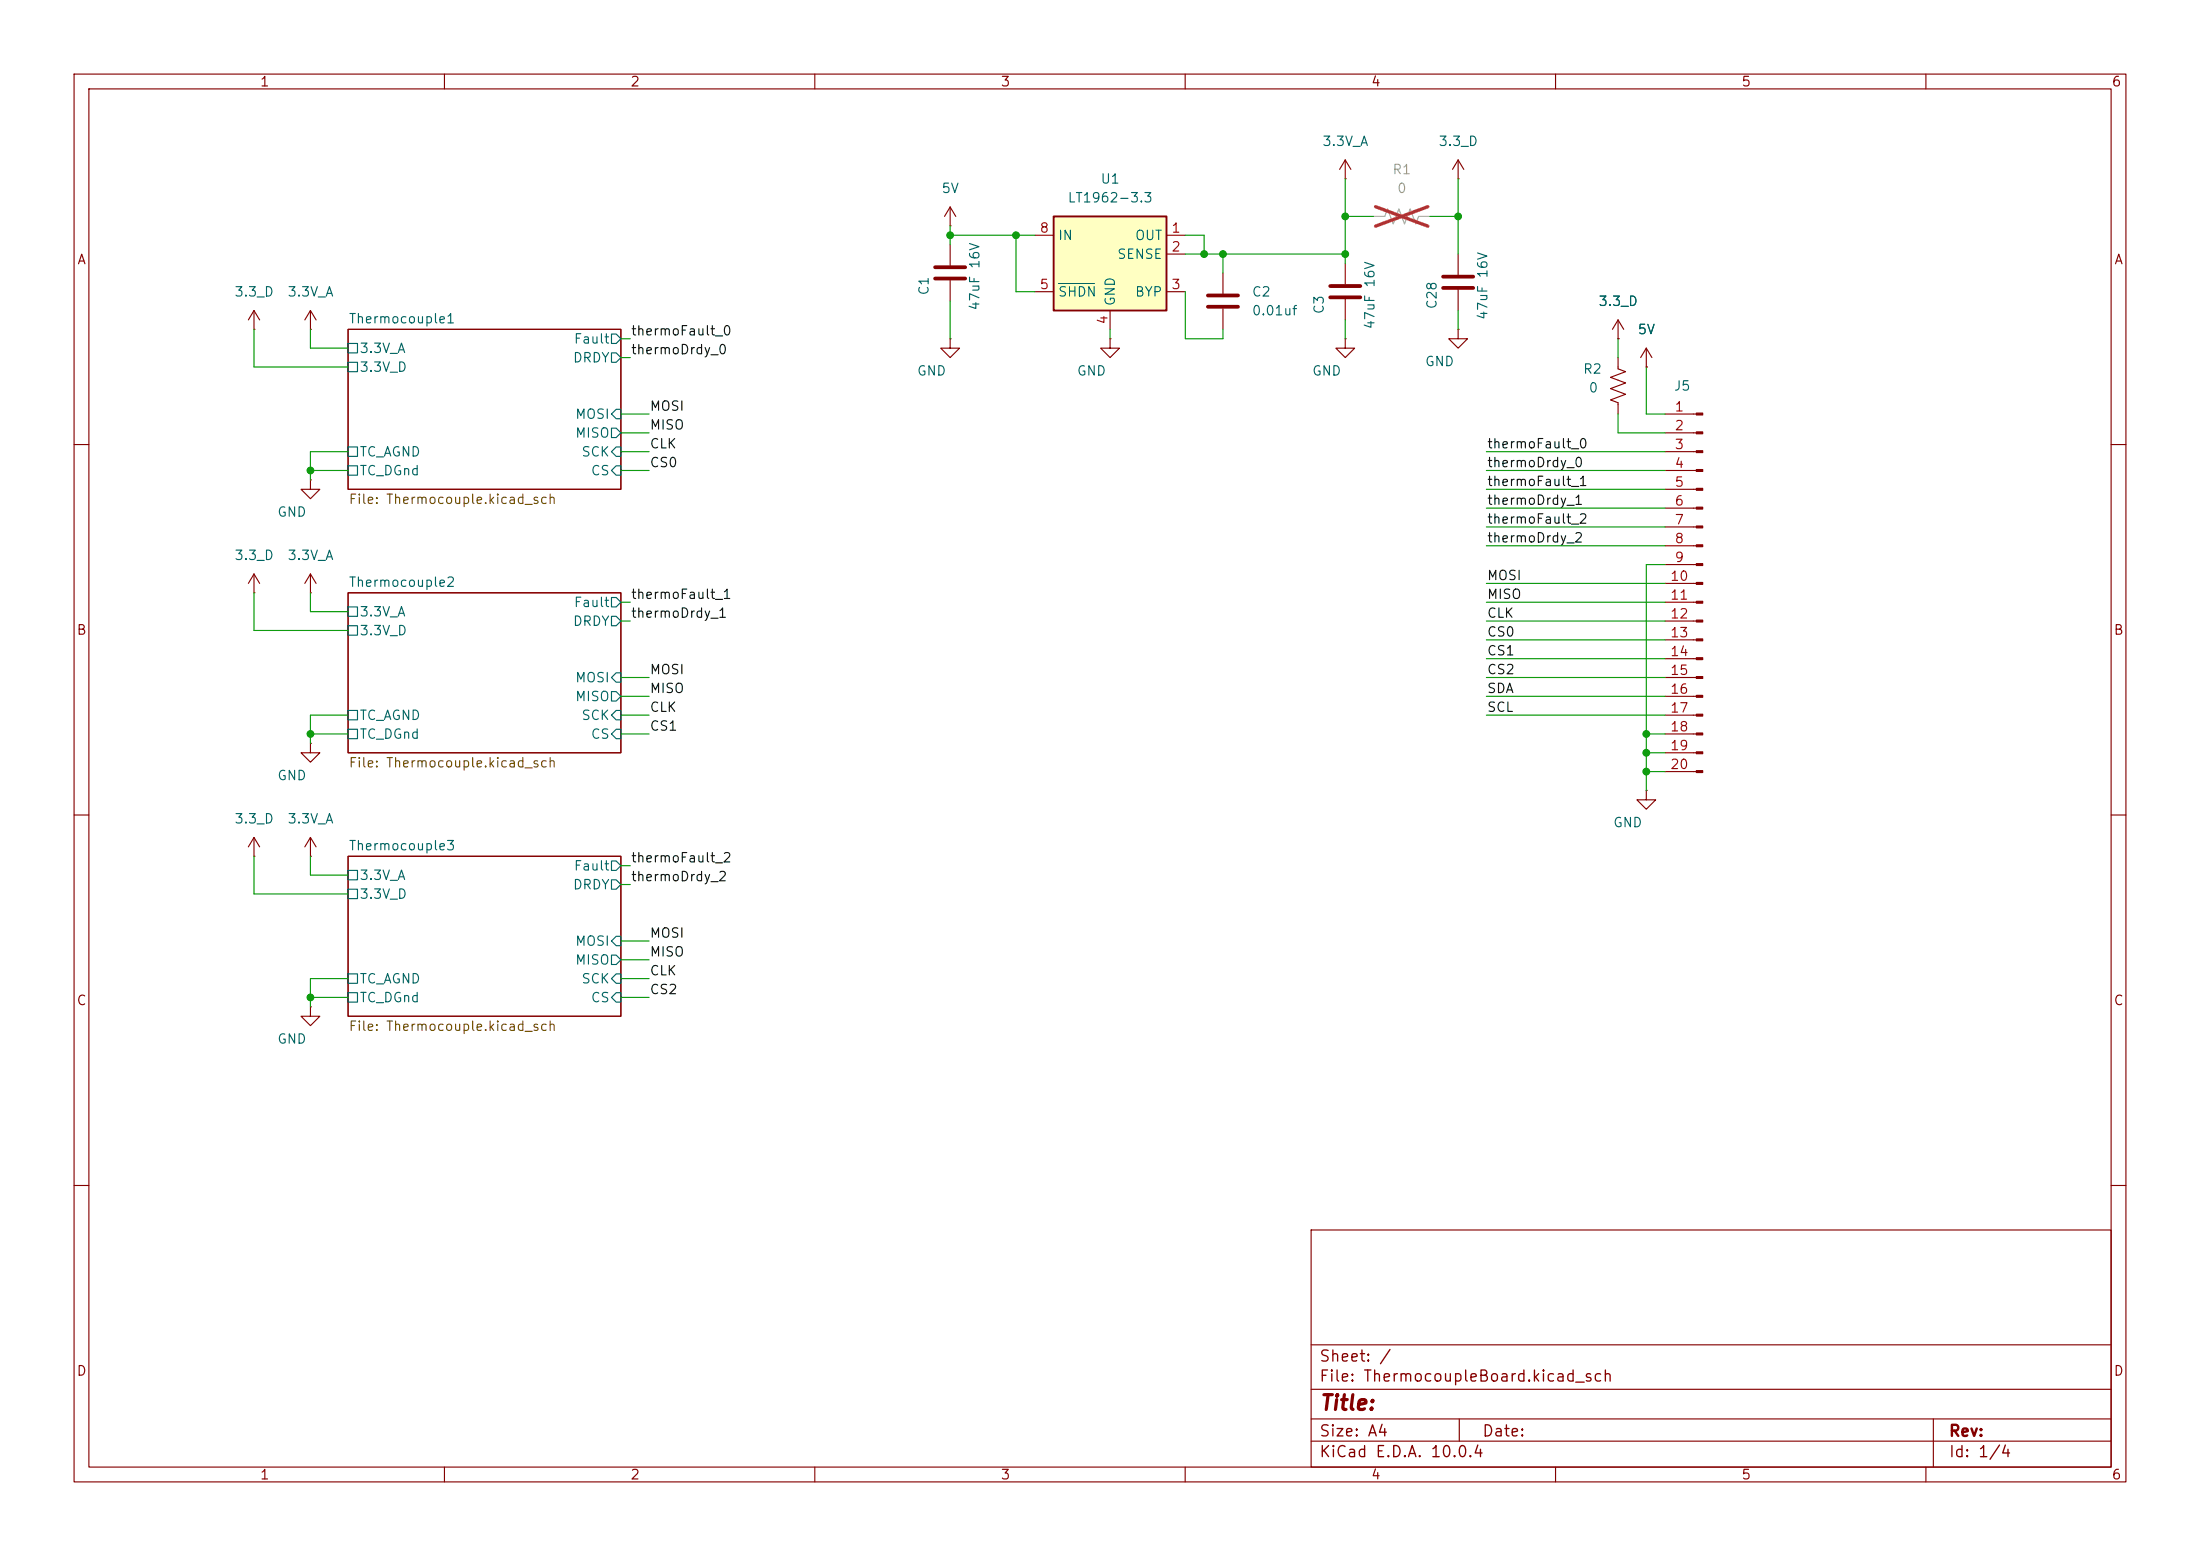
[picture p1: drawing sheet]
<svg xmlns="http://www.w3.org/2000/svg" width="297mm" height="210mm" viewBox="0 0 297 210" stroke-linecap="round" stroke-linejoin="round" font-family="sans-serif">
<g fill="none" stroke="#840000" stroke-width=".15">
<path d="M10 10h277v190h-277zM12 12h273v186h-273zM60 10v2M110 10v2M160 10v2M210 10v2M260 10v2M128.3 30.5h.1M128.3 27.9l-.8 1.3M128.3 27.9l.7 1.3M128.3 27.9v2.6M128.3 33v2.8"/>
<path d="M128.3 37.8v2.8M165.1 36.8v2.8M196.8 24.1h.1M196.8 21.6v2.5M196.8 34.3v2.8M196.8 39.1v2.8M196.8 21.6l-.7 1.3M196.8 21.6l.8 1.3M47 44.5h36.8v21.5h-36.8zM128.3 45.7v1.3h1.2l-1.2 1.3-1.3-1.3h1.3M128.3 45.7h.1M149.9 45.7v1.3h1.2l-1.2 1.3-1.3-1.3h1.3"/>
<path d="M149.9 45.7h.1M165.1 41.7v2.8M181.6 45.7v1.3h1.3l-1.3 1.3-1.3-1.3h1.3M181.6 45.7h.1M218.4 48.3v1.5l1.1 .4-2.1 .7 2.1 .8-2.1 .8 2.1 .7-2.1 .8 1 .4v1.5M10 60h2M285 60h2M47 80h36.8v21.6h-36.8zM10 110h2M41.9 100.3v1.3h1.3l-1.3 1.3-1.3-1.3h1.3M41.9 100.3h.1M47 115.6h36.8v21.6h-36.8z"/>
<path d="M285 110h2M10 160h2M177 166h108v32h-108zM285 160h2M60 198v2M110 198v2M160 198v2M177 194.5h108M177 191.5h108M177 187.5h108M177 181.5h108M197 191.5v3"/>
<path d="M210 198v2M260 198v2M261 191.5v6.5"/>
</g>
<g fill="none" stroke="#006464" stroke-width=".15">
<path d="M47 46.4h1.3v1.2h-1.3zM47 48.9h1.3v1.3h-1.3zM82.5 47.6h.7l.6 .7-.6 .6h-.7zM82.5 45.1h.7l.6 .6-.6 .7h-.7zM82.5 57.8h.7l.6 .6-.6 .7h-.7zM83.2 55.2h.6v1.3h-.6l-.7-.6zM47 60.3h1.3v1.3h-1.3zM47 62.9h1.3v1.2h-1.3zM83.2 62.9h.6v1.2h-.6l-.7-.6zM83.2 60.3h.6v1.3h-.6l-.7-.6zM47 81.9h1.3v1.3h-1.3zM47 84.5h1.3v1.2h-1.3z"/>
<path d="M47 95.9h1.3v1.3h-1.3zM47 98.4h1.3v1.3h-1.3zM82.5 83.2h.7l.6 .6-.6 .7h-.7zM82.5 80.6h.7l.6 .7-.6 .6h-.7zM82.5 93.3h.7l.6 .7-.6 .6h-.7zM83.2 98.4h.6v1.3h-.6l-.7-.6zM83.2 90.8h.6v1.3h-.6l-.7-.7zM83.2 95.9h.6v1.3h-.6l-.7-.7zM47 117.5h1.3v1.2h-1.3zM82.5 118.7h.7l.6 .7-.6 .6h-.7zM82.5 116.2h.7l.6 .6-.6 .7h-.7zM47 120h1.3v1.3h-1.3z"/>
<path d="M47 131.4h1.3v1.3h-1.3zM47 134h1.3v1.3h-1.3zM82.5 128.9h.7l.6 .6-.6 .7h-.7zM83.2 134h.6v1.3h-.6l-.7-.7zM83.2 126.4h.6v1.2h-.6l-.7-.6zM83.2 131.4h.6v1.3h-.6l-.7-.6z"/>
</g>
<path d="M126.2 37.6h4.1M126.2 36.1h4.1M163.1 39.9h4M194.8 38.9h4.1M194.8 37.3h4.1M163.1 41.4h4" fill="none" stroke="#840000" stroke-width=".51"/>
<path d="M185.4 29.2h1.5l.4-1 .8 2 .7-2 .8 2 .8-2 .7 2 .4-1h1.5" fill="none" stroke="#a1a1a1" stroke-width=".15"/>
<path d="M185.7 27.9l7.1 2.6M192.8 27.9l-7.1 2.6" fill="none" stroke="#e12e31" stroke-width=".46"/>
<path d="M142.2 29.2h15.3v12.7h-15.3z" fill="#ffffc2"/>
<path d="M142.2 29.2h15.3v12.7h-15.3z" fill="none" stroke="#840000" stroke-width=".25"/>
<g fill="none" stroke="#840000" stroke-width=".15">
<path d="M139.7 31.8h2.5M139.7 39.4h2.5M157.5 31.8h2.5M157.5 34.3h2.5M157.5 39.4h2.5M181.6 24.1h.1M181.6 21.6l-.8 1.3M181.6 21.6l.8 1.3M181.6 21.6v2.5M181.6 35.6v2.8M34.3 44.5h.1M34.3 41.9v2.6"/>
<path d="M34.3 41.9l-.8 1.3M34.3 41.9l.8 1.3M41.9 44.5h.1M41.9 41.9v2.6M41.9 41.9l-.8 1.3M41.9 41.9l.8 1.3M149.9 41.9v2.6M181.6 40.4v2.8M196.8 44.5v1.2h1.3l-1.3 1.3-1.2-1.3h1.2M196.8 44.5h.1M218.4 45.7h.1M218.4 43.2l-.7 1.3"/>
<path d="M218.4 43.2l.8 1.3M218.4 43.2v2.5M222.2 49.5h.1M222.2 47l-.7 1.3M222.2 47l.8 1.3M222.2 47v2.5M224.8 55.9h4.2M224.8 58.4h4.2M34.3 77.5l-.8 1.2M34.3 77.5l.8 1.2M34.3 77.5v2.5M41.9 64.8v1.2h1.3l-1.3 1.3-1.3-1.3h1.3"/>
<path d="M41.9 64.8h.1M41.9 77.5l-.8 1.2M41.9 77.5l.8 1.2M41.9 77.5v2.5M224.8 61h4.2M224.8 63.5h4.2M224.8 66h4.2M224.8 68.6h4.2M224.8 71.1h4.2M224.8 73.7h4.2M224.8 76.2h4.2M224.8 78.7h4.2"/>
<path d="M34.3 80h.1M41.9 80h.1M224.8 81.3h4.2M224.8 83.8h4.2M224.8 86.4h4.2M224.8 88.9h4.2M224.8 91.4h4.2M224.8 94h4.2M224.8 96.5h4.2M224.8 99.1h4.2M34.3 115.6h.1M34.3 113v2.6"/>
<path d="M34.3 113l-.8 1.3M34.3 113l.8 1.3M41.9 115.6h.1M41.9 113v2.6M41.9 113l-.8 1.3M41.9 113l.8 1.3M222.2 106.7v1.3h1.3l-1.3 1.2-1.2-1.2h1.2M222.2 106.7h.1M224.8 101.6h4.2M224.8 104.1h4.2M41.9 135.9v1.3h1.3l-1.3 1.2-1.3-1.2h1.3M41.9 135.9h.1"/>
</g>
<path d="M142.9 38.3h4.9" fill="none" stroke="#006464" stroke-width=".15"/>
<path d="M179.6 38.6h4M179.6 40.1h4" fill="none" stroke="#840000" stroke-width=".51"/>
<g fill="#840000" stroke="#840000" stroke-width=".15">
<path d="M229 55.8h.9v.2h-.9z"/>
<path d="M229 58.3h.9v.2h-.9z"/>
<path d="M229 60.8h.9v.3h-.9z"/>
<path d="M229 63.4h.9v.2h-.9z"/>
<path d="M229 65.9h.9v.3h-.9z"/>
<path d="M229 68.5h.9v.2h-.9z"/>
<path d="M229 71h.9v.2h-.9z"/>
<path d="M229 73.5h.9v.3h-.9z"/>
<path d="M229 76.1h.9v.2h-.9z"/>
<path d="M229 78.6h.9v.3h-.9z"/>
<path d="M229 81.2h.9v.2h-.9z"/>
<path d="M229 83.7h.9v.2h-.9z"/>
<path d="M229 86.2h.9v.3h-.9z"/>
<path d="M229 88.8h.9v.2h-.9z"/>
<path d="M229 91.3h.9v.3h-.9z"/>
<path d="M229 93.9h.9v.2h-.9z"/>
<path d="M229 96.4h.9v.2h-.9z"/>
<path d="M229 98.9h.9v.3h-.9z"/>
<path d="M229 101.5h.9v.2h-.9z"/>
<path d="M229 104h.9v.3h-.9z"/>
</g>
<g fill="none" stroke="#009600" stroke-width=".15">
<path d="M128.3 31.8h11.4M128.3 30.5v2.5M137.2 31.8v7.6h2.5M160 31.8h2.6v2.5M160 39.4v6.3h5.1v-1.2M160 34.3h21.6M165.1 34.3v2.5M181.6 29.2h3.8M181.6 24.1v11.5M193 29.2h3.8M196.8 24.1v10.2M34.3 44.5v5h12.7"/>
<path d="M41.9 44.5v2.5h5.1M83.8 45.7h1.3M83.8 55.9h3.8M83.8 48.3h1.3M83.8 58.4h3.8M128.3 40.6v5.1M149.9 44.5v1.2M181.6 43.2v2.5M196.8 41.9v2.6M218.4 55.9v2.5h6.4M218.4 45.7v2.6M222.2 49.5v6.4h2.6"/>
<path d="M41.9 63.5h5.1M47 61h-5.1v3.8M83.8 61h3.8M83.8 63.5h3.8M200.7 61h24.1M200.7 63.5h24.1M200.7 73.7h24.1M200.7 71.1h24.1M200.7 78.7h24.1M200.7 68.6h24.1M200.7 66h24.1M224.8 76.2h-2.6v30.5"/>
<path d="M34.3 80v5.1h12.7M41.9 80v2.6h5.1M41.9 99.1h5.1M47 96.5h-5.1v3.8M83.8 96.5h3.8M83.8 99.1h3.8M83.8 94h3.8M83.8 91.4h3.8M83.8 83.8h1.3M83.8 81.3h1.3M200.7 96.5h24.1M200.7 94h24.1"/>
<path d="M200.7 91.4h24.1M200.7 83.8h24.1M200.7 81.3h24.1M200.7 88.9h24.1M200.7 86.4h24.1M222.2 99.1h2.6M34.3 115.6v5.1h12.7M41.9 115.6v2.5h5.1M83.8 119.4h1.3M83.8 116.8h1.3M222.2 101.6h2.6M222.2 104.1h2.6"/>
<path d="M41.9 134.6h5.1M47 132.1h-5.1v3.8M83.8 132.1h3.8M83.8 134.6h3.8M83.8 127h3.8M83.8 129.5h3.8"/>
</g>
<g fill="#009600" stroke="#009600" stroke-width=".14">
<circle cx="137.2" cy="31.8" r=".46"/>
<circle cx="128.3" cy="31.8" r=".46"/>
<circle cx="196.8" cy="29.2" r=".46"/>
<circle cx="162.6" cy="34.3" r=".46"/>
<circle cx="165.1" cy="34.3" r=".46"/>
<circle cx="181.6" cy="34.3" r=".46"/>
<circle cx="181.6" cy="29.2" r=".46"/>
<circle cx="41.9" cy="99.1" r=".46"/>
<circle cx="41.9" cy="63.5" r=".46"/>
<circle cx="222.2" cy="101.6" r=".46"/>
<circle cx="222.2" cy="99.1" r=".46"/>
<circle cx="222.2" cy="104.1" r=".46"/>
<circle cx="41.9" cy="134.6" r=".46"/>
</g>
<text font-size="2" fill="#840000" x="178" y="190.8">Title:</text>
<g font-size="1.5" fill="#840000">
<text x="178" y="184.2">Sheet: /</text>
<text x="178" y="186.9">File: ThermocoupleBoard.kicad_sch</text>
<text x="178" y="197.1">KiCad E.D.A. 10.0.4</text>
<text x="178" y="194.3">Size: A4</text>
<text x="200" y="194.3">Date:</text>
<text x="263" y="194.3">Rev:</text>
<text x="263" y="197.1">Id: 1/4</text>
</g>
<g font-size="1.3" fill="#840000">
<text x="35" y="12">1</text>
<text x="85" y="12">2</text>
<text x="135" y="12">3</text>
<text x="185" y="12">4</text>
<text x="235" y="12">5</text>
<text x="285" y="12">6</text>
<text x="10.3" y="36">A</text>
<text x="285.3" y="36">A</text>
<text x="10.3" y="86">B</text>
<text x="285.3" y="86">B</text>
<text x="10.3" y="136">C</text>
<text x="285.3" y="136">C</text>
<text x="10.3" y="186">D</text>
<text x="285.3" y="186">D</text>
<text x="35" y="200">1</text>
<text x="85" y="200">2</text>
<text x="135" y="200">3</text>
<text x="185" y="200">4</text>
<text x="235" y="200">5</text>
<text x="285" y="200">6</text>
</g>
<g font-size="1.3" fill="#006464">
<text x="178.4" y="20">3.3V_A</text>
<text x="194.1" y="20">3.3_D</text>
<text x="127" y="26.4">5V</text>
<text x="144" y="27.6">LT1962-3.3</text>
<text x="148.5" y="25.1">U1</text>
<text x="142.7" y="32.7">IN</text>
<text x="150.7" y="35.3">SENSE</text>
<text x="153.1" y="32.7">OUT</text>
<text x="31.6" y="40.3">3.3_D</text>
<text x="38.7" y="40.3">3.3V_A</text>
<text x="125.7" y="39.9" transform="rotate(-90 125.7 39.9)">C1</text>
<text x="142.7" y="40.3">SHDN</text>
<text x="150.8" y="41.4" transform="rotate(-90 150.8 41.4)">GND</text>
<text x="153.1" y="40.3">BYP</text>
<text x="168.9" y="40.3">C2</text>
<text x="194.3" y="41.8" transform="rotate(-90 194.3 41.8)">C28</text>
<text x="215.7" y="41.6">3.3_D</text>
<text x="47" y="44">Thermocouple1</text>
<text x="48.5" y="48">3.3V_A</text>
<text x="77.4" y="46.7">Fault</text>
<text x="132.5" y="42" transform="rotate(-90 132.5 42)">47uF 16V</text>
<text x="168.9" y="42.9">0.01uf</text>
<text x="179" y="42.5" transform="rotate(-90 179 42.5)">C3</text>
<text x="185.9" y="44.5" transform="rotate(-90 185.9 44.5)">47uF 16V</text>
<text x="201.1" y="43.3" transform="rotate(-90 201.1 43.3)">47uF 16V</text>
<text x="221" y="45.4">5V</text>
<text x="48.5" y="50.5">3.3V_D</text>
<text x="77.3" y="49.2">DRDY</text>
<text x="123.7" y="51">GND</text>
<text x="145.3" y="51">GND</text>
<text x="177" y="51">GND</text>
<text x="192.3" y="49.7">GND</text>
<text x="213.6" y="50.8">R2</text>
<text x="214.4" y="53.3">0</text>
<text x="225.9" y="53">J5</text>
<text x="77.6" y="59.4">MISO</text>
<text x="77.6" y="56.9">MOSI</text>
<text x="48.5" y="61.9">TC_AGND</text>
<text x="48.5" y="64.5">TC_DGnd</text>
<text x="78.4" y="61.9">SCK</text>
<text x="79.7" y="64.5">CS</text>
<text x="37.3" y="70.1">GND</text>
<text x="31.6" y="75.9">3.3_D</text>
<text x="38.7" y="75.9">3.3V_A</text>
<text x="47" y="79.5">Thermocouple2</text>
<text x="48.5" y="83.5">3.3V_A</text>
<text x="77.4" y="82.3">Fault</text>
<text x="48.5" y="86.1">3.3V_D</text>
<text x="77.3" y="84.8">DRDY</text>
<text x="77.6" y="95">MISO</text>
<text x="77.6" y="92.4">MOSI</text>
<text x="48.5" y="97.5">TC_AGND</text>
<text x="48.5" y="100">TC_DGnd</text>
<text x="78.4" y="97.5">SCK</text>
<text x="79.7" y="100">CS</text>
<text x="37.3" y="105.6">GND</text>
<text x="31.6" y="111.5">3.3_D</text>
<text x="38.7" y="111.5">3.3V_A</text>
<text x="217.7" y="112">GND</text>
<text x="47" y="115.1">Thermocouple3</text>
<text x="48.5" y="119.1">3.3V_A</text>
<text x="77.4" y="117.8">Fault</text>
<text x="48.5" y="121.6">3.3V_D</text>
<text x="77.3" y="120.4">DRDY</text>
<text x="77.6" y="130.5">MISO</text>
<text x="77.6" y="128">MOSI</text>
<text x="48.5" y="133.1">TC_AGND</text>
<text x="48.5" y="135.6">TC_DGnd</text>
<text x="78.4" y="133.1">SCK</text>
<text x="79.7" y="135.6">CS</text>
<text x="37.3" y="141.2">GND</text>
</g>
<g font-size="1.3" fill="#989898">
<text x="187.9" y="23.8">R1</text>
<text x="188.5" y="26.4">0</text>
</g>
<g font-size="1.3" fill="#a90000">
<text x="140.3" y="31.7">8</text>
<text x="158" y="31.7">1</text>
<text x="158" y="34.3">2</text>
<text x="140.3" y="39.3">5</text>
<text x="158" y="39.3">3</text>
<text x="149.8" y="43.9" transform="rotate(-90 149.8 43.9)">4</text>
<text x="226" y="55.9">1</text>
<text x="226" y="58.4">2</text>
<text x="226" y="60.9">3</text>
<text x="226" y="63.5">4</text>
<text x="226" y="66">5</text>
<text x="226" y="68.6">6</text>
<text x="226" y="71.1">7</text>
<text x="226" y="73.6">8</text>
<text x="226" y="76.2">9</text>
<text x="225.4" y="78.7">10</text>
<text x="225.4" y="81.3">11</text>
<text x="225.4" y="83.8">12</text>
<text x="225.4" y="86.3">13</text>
<text x="225.4" y="88.9">14</text>
<text x="225.4" y="91.4">15</text>
<text x="225.4" y="94">16</text>
<text x="225.4" y="96.5">17</text>
<text x="225.4" y="99">18</text>
<text x="225.4" y="101.6">19</text>
<text x="225.4" y="104.1">20</text>
</g>
<g font-size="1.3" fill="#0f0f0f">
<text x="85.1" y="45.6">thermoFault_0</text>
<text x="85.1" y="48.1">thermoDrdy_0</text>
<text x="87.6" y="55.8">MOSI</text>
<text x="87.6" y="58.3">MISO</text>
<text x="87.6" y="60.8">CLK</text>
<text x="87.6" y="63.4">CS0</text>
<text x="200.7" y="60.8">thermoFault_0</text>
<text x="200.7" y="63.4">thermoDrdy_0</text>
<text x="200.7" y="65.9">thermoFault_1</text>
<text x="200.7" y="71">thermoFault_2</text>
<text x="200.7" y="68.5">thermoDrdy_1</text>
<text x="200.7" y="73.5">thermoDrdy_2</text>
<text x="85.1" y="83.7">thermoDrdy_1</text>
<text x="85.1" y="81.2">thermoFault_1</text>
<text x="200.7" y="78.6">MOSI</text>
<text x="200.7" y="81.2">MISO</text>
<text x="200.7" y="83.7">CLK</text>
<text x="200.7" y="86.2">CS0</text>
<text x="200.7" y="88.8">CS1</text>
<text x="87.6" y="93.9">MISO</text>
<text x="87.6" y="91.3">MOSI</text>
<text x="200.7" y="93.9">SDA</text>
<text x="200.7" y="91.3">CS2</text>
<text x="87.6" y="96.4">CLK</text>
<text x="87.6" y="98.9">CS1</text>
<text x="200.7" y="96.4">SCL</text>
<text x="85.1" y="116.7">thermoFault_2</text>
<text x="85.1" y="119.3">thermoDrdy_2</text>
<text x="87.6" y="132">CLK</text>
<text x="87.6" y="129.4">MISO</text>
<text x="87.6" y="126.9">MOSI</text>
<text x="87.6" y="134.5">CS2</text>
</g>
<g font-size="1.3" fill="#725600">
<text x="47" y="68.3">File: Thermocouple.kicad_sch</text>
<text x="47" y="103.9">File: Thermocouple.kicad_sch</text>
<text x="47" y="139.5">File: Thermocouple.kicad_sch</text>
</g>
</svg>
